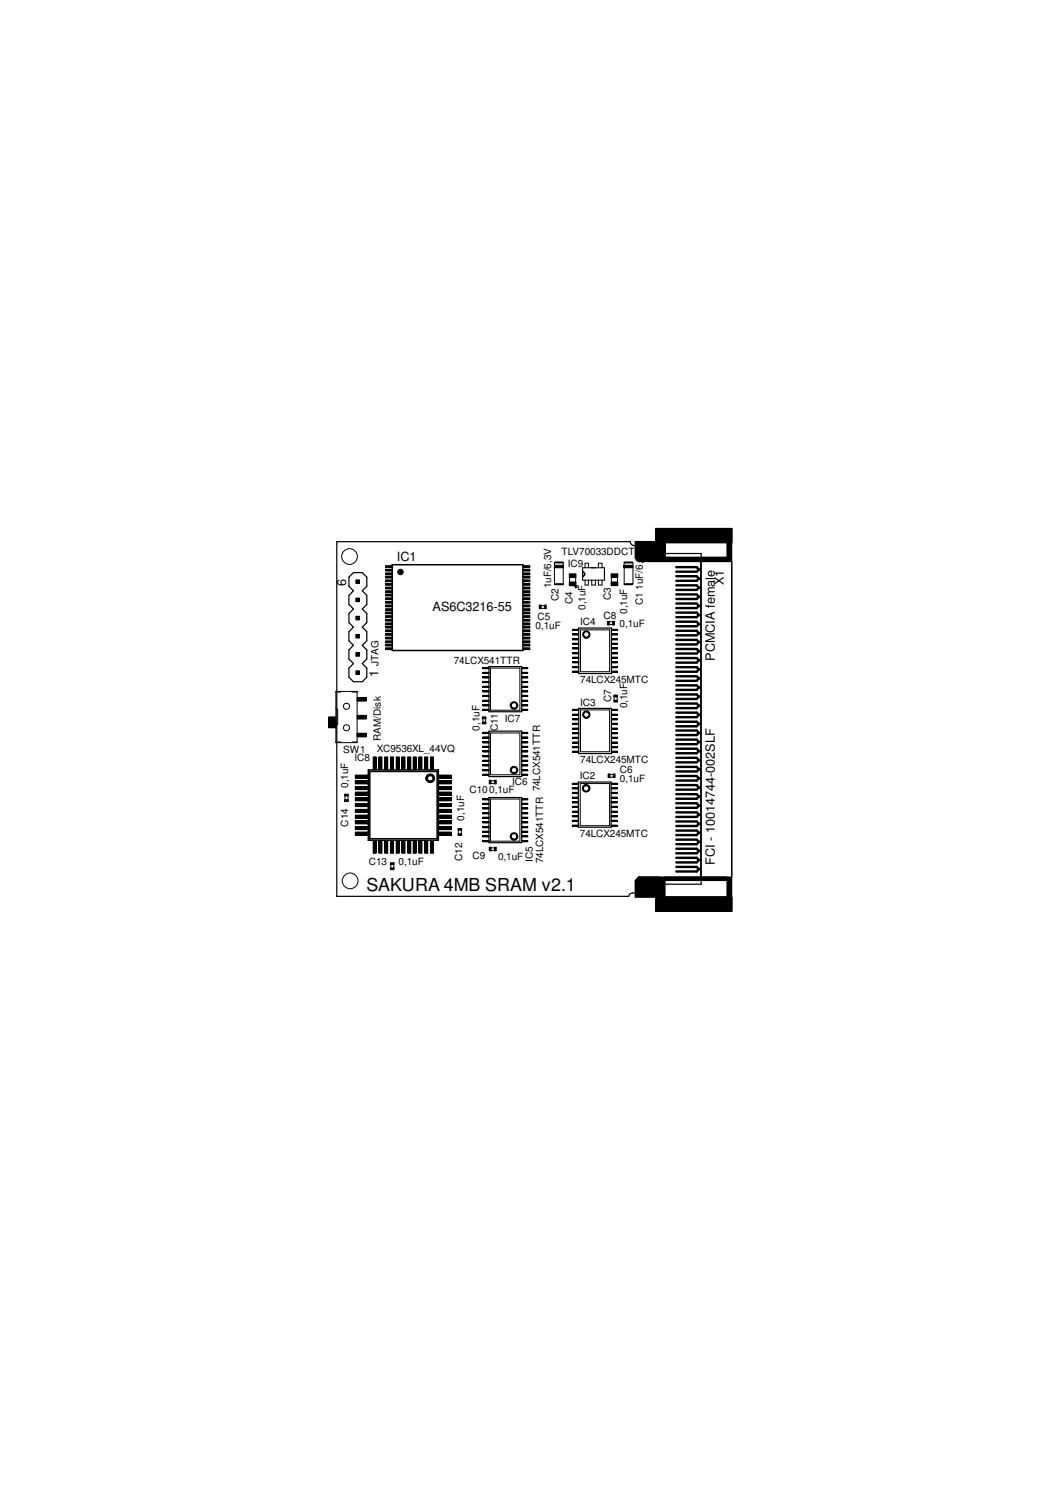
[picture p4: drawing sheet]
<svg xmlns="http://www.w3.org/2000/svg" width="148mm" height="210mm" viewBox="0 0 148 210" stroke-linecap="round" stroke-linejoin="round" font-family="sans-serif">
<path d="M47 75.6h41l.1 .3 .2 .3h.3h3.3a1.04 1.04 0 0 0 1 1.1h5v46.2h-4.9a1.09 1.09 0 0 0-1.1 1.2h-3.6a.51 .51 0 0 0-.5 .5h-40.8zM49.4 80h1.2l.6 .6v1.3l-.6 .6 .6 .6v1.3l-.6 .6 .6 .7v1.3l-.6 .6 .6 .6v1.3l-.6 .6 .6 .7v1.2l-.6 .7 .6 .6v1.3l-.6 .6h-1.2l-.7-.6v-1.3l.7-.6-.7-.7v-1.2l.7-.7-.7-.6v-1.3l.7-.6-.7-.6v-1.3l.7-.7-.7-.6v-1.3l.7-.6-.7-.6v-1.3zM81.4 79.9l.3 .2-.2 .3-.1 .1M81.4 79.7v1M82.5 79.3h.7M84.4 79.7v1M68.3 93.1h4.6v6.3h-4.6zM80.8 87.7h4.6v6.4h-4.6zM80.8 98.9h4.6v6.3h-4.6zM68.3 102.1h4.6v6.4h-4.6zM68.3 111.4h4.6v6.3h-4.6zM80.8 109.2h4.5v6.3h-4.5z" fill="none" stroke="#000" stroke-width=".17"/>
<g fill="none" stroke="#000" stroke-width=".14">
<path d="M53.8 79h.9v.2h-.9zM53.8 79.5h.9v.3h-.9zM73.2 79.5h.8v.3h-.8zM73.2 79h.8v.2h-.8zM77.4 79h1.3v.3h-1.3zM77.4 78.6h1.3v2.9h-1.3zM77.5 78.5h1.2v.1h-1.2zM81.4 79.9l.3 .2-.2 .3-.1 .1M81.4 79.3h3v1.7h-3zM81.7 79.3v-.6h.5v.6M83.6 79.3v-.6h.5v.6M87.1 79h1.3v.3h-1.3z"/>
<path d="M87.2 78.5h1.1v.1h-1.1zM87.2 78.6h1.2v2.9h-1.2zM88.9 75.8h3v2h-3zM89.1 78h-.2h.2M89.1 77.8h2.8v.5h-2.8zM89.4 77.3h-.3v.8M91.6 73.8h10.6v2h-10.6zM91.6 75.7h1.3v2.6h-1.3zM91.6 76v-.2h-2.7v2.1h.2M91.9 78.3h1M92.8 77.8h8.7v.5h-8.7zM101.5 75.8h.6v2.5h-.6z"/>
<path d="M46.9 96.6h3v7.1h-3zM46.9 96.6h.7M46.9 98.9l.3 .2v2l-.3 .3M49.1 96.6h.8M49.7 91.1h.5v.6h-.5zM49.7 93.7h.5v.5h-.5zM49.7 88.6h.5v.5h-.5zM49.7 83.5h.5v.5h-.5zM49.7 86.1h.5v.5h-.5zM49.7 81h.5v.5h-.5zM49.9 99.9h1.2v.5h-1.2zM49.9 97.4h1.2v.5h-1.2z"/>
<path d="M53.8 80h.9v.3h-.9zM53.8 80.5h.9v.2h-.9zM53.8 81h.9v.2h-.9zM53.8 81.5h.9v.2h-.9zM53.8 82h.9v.3h-.9zM53.8 82.5h.9v.3h-.9zM53.8 83h.9v.2h-.9zM53.8 83.5h.9v.2h-.9zM53.8 84h.9v.2h-.9zM53.8 84.5h.9v.3h-.9zM53.8 85h.9v.3h-.9zM53.8 85.5h.9v.2h-.9z"/>
<path d="M53.8 86h.9v.2h-.9zM53.8 86.5h.9v.2h-.9zM53.8 87h.9v.2h-.9zM53.8 87.5h.9v.2h-.9zM53.8 88h.9v.2h-.9zM53.8 88.5h.9v.2h-.9zM53.8 89h.9v.2h-.9zM53.8 89.5h.9v.2h-.9zM53.8 90h.9v.2h-.9zM53.8 90.5h.9v.2h-.9zM67.4 93.2h.9v.2h-.9zM67.4 93.9h.9v.2h-.9z"/>
<path d="M67.4 94.5h.9v.2h-.9zM67.4 95.2h.9v.1h-.9zM67.4 95.8h.9v.2h-.9zM67.4 96.5h.9v.1h-.9zM67.4 97.1h.9v.2h-.9zM67.4 97.8h.9v.2h-.9zM67.4 98.4h.9v.2h-.9zM67.4 99.1h.9v.1h-.9zM68.5 93.3h4.1v5.9h-4.1zM71.2 84.6h.1M71.3 98.2a.55 .55 0 0 1 .7-.1 .55 .55 0 0 1 .3 .6l-.2 .2-.3 .2-.3-.1-.2-.2-.1-.3h.2a.39 .39 0 0 1 .2-.3 .39 .39 0 0 1 .5 0 .41 .41 0 0 1-.3 .7l-.3-.2-.1-.2h-.2zM72.9 99.1h.8v.1h-.8z"/>
<path d="M72.9 98.4h.8v.2h-.8zM72.9 97.8h.8v.2h-.8zM72.9 97.1h.8v.2h-.8zM72.9 96.5h.8v.1h-.8zM72.9 95.8h.8v.2h-.8zM72.9 95.2h.8v.1h-.8zM72.9 94.5h.8v.2h-.8zM72.9 93.9h.8v.2h-.8zM72.9 93.2h.8v.2h-.8zM73.2 90.5h.8v.2h-.8zM73.2 90h.8v.2h-.8zM73.2 89.5h.8v.2h-.8z"/>
<path d="M73.2 89h.8v.2h-.8zM73.2 88.5h.8v.2h-.8zM73.2 88h.8v.2h-.8zM73.2 87.5h.8v.2h-.8zM73.2 87h.8v.2h-.8zM73.2 86.5h.8v.2h-.8zM73.2 86h.8v.2h-.8zM73.2 85.5h.8v.2h-.8zM73.2 85h.8v.3h-.8zM73.2 84.5h.8v.3h-.8zM73.2 84h.8v.2h-.8zM73.2 83.5h.8v.2h-.8z"/>
<path d="M73.2 83h.8v.2h-.8zM73.2 82.5h.8v.3h-.8zM73.2 82h.8v.3h-.8zM73.2 81.5h.8v.2h-.8zM73.2 81h.8v.2h-.8zM73.2 80.5h.8v.2h-.8zM73.2 80h.8v.3h-.8zM75.3 84.5h.3v.5h-.3zM75.4 84.6h.8M75.4 85h.8M76 84.5h.3v.5h-.3zM77.5 81.6h1.2v.1h-1.2z"/>
<path d="M79.5 80.1h.9v.5h-.9zM79.5 81.3h.9v.5h-.9zM79.5 80.6v.7M80 99.1h.8v.1h-.8zM80 99.7h.8v.2h-.8zM80 87.9h.8v.2h-.8zM80 88.5h.8v.2h-.8zM80 89.2h.8v.2h-.8zM80 89.8h.8v.2h-.8zM80 90.5h.8v.1h-.8zM80 91.1h.8v.2h-.8zM80 91.8h.8v.1h-.8z"/>
<path d="M80 92.4h.8v.2h-.8zM80 93.1h.8v.2h-.8zM80 93.7h.8v.2h-.8zM80.4 80.6v.7M81.1 88h4v5.8h-4zM81.1 99.1h4v5.9h-4zM81.4 99.5l.3-.2a.53 .53 0 0 1 .7 .5 .53 .53 0 0 1-.7 .5l-.3-.5h.1l.2-.4a.42 .42 0 0 1 .6 .5l-.2 .2-.4 .1-.2-.4h-.1zM81.4 88.3a.53 .53 0 0 1 .8-.1 .53 .53 0 0 1 .1 .7 .53 .53 0 0 1-.6 .2l-.3-.2v-.3h.1l.2-.3 .2-.1 .2 .1 .2 .2-.2 .4h-.4l-.2-.3h-.1zM81.7 81v.7h.5v-.7M82.6 81v.7h.5v-.7M83.6 81v.7h.5v-.7M84.8 86.8h.3v.5h-.3z"/>
<path d="M84.9 87.2h.8M84.9 86.8h.8M85.3 80.1h1v.5h-1zM85.3 81.3h1v.5h-1zM85.4 99.7h.8v.2h-.8zM85.4 99.1h.8v.1h-.8zM85.4 93.7h.8v.2h-.8zM85.4 93.1h.8v.2h-.8zM85.4 92.4h.8v.2h-.8zM85.4 91.8h.8v.1h-.8zM85.4 91.1h.8v.2h-.8zM85.4 90.5h.8v.1h-.8z"/>
<path d="M85.4 89.8h.8v.2h-.8zM85.4 89.2h.8v.2h-.8zM85.4 88.5h.8v.2h-.8zM85.4 87.9h.8v.2h-.8zM85.4 80.6v.7M85.6 86.8h.2v.5h-.2zM85.7 97.8h.5v.2h-.5zM85.7 97.1h.5v.2h-.5zM85.8 97.1v.9M86.2 97.1v.9M86.2 80.6v.7M87.2 81.6h1.1v.1h-1.1z"/>
<path d="M45.9 100.1h1v1.5h-1zM46.9 103.6h.7M48.1 110.9h.5v.3h-.5zM48.1 111.7h.5v.2h-.5zM48.2 111v.8M48.6 111v.8M49.1 103.6h.8M49.6 108.2h1.8v.5h-1.8zM49.6 109.1h1.8v.4h-1.8zM49.6 109.9h1.8v.4h-1.8zM49.6 110.6h1.8v.4h-1.8zM49.6 111.4h1.8v.4h-1.8z"/>
<path d="M49.6 112.2h1.8v.4h-1.8zM49.6 113h1.8v.5h-1.8zM49.6 113.8h1.8v.5h-1.8zM49.6 114.6h1.8v.5h-1.8zM49.6 115.4h1.8v.5h-1.8zM49.6 116.2h1.8v.4h-1.8zM49.9 102.4h1.2v.5h-1.2zM52.1 105.7h.4v1.8h-.4zM52.1 117.4h.4v1.8h-.4zM52.9 105.7h.4v1.8h-.4zM52.9 117.4h.4v1.8h-.4zM53.7 105.7h.4v1.8h-.4z"/>
<path d="M53.7 117.4h.4v1.8h-.4zM54.5 105.7h.4v1.8h-.4zM54.5 117.4h.4v1.8h-.4zM55.3 105.7h.5v1.8h-.5zM55.3 117.4h.5v1.8h-.5zM56.1 105.7h.5v1.8h-.5zM56.1 117.4h.5v1.8h-.5zM56.9 105.7h.5v1.8h-.5zM56.9 117.4h.5v1.8h-.5zM57.7 105.7h.4v1.8h-.4zM57.7 117.4h.4v1.8h-.4zM58.5 105.7h.4v1.8h-.4z"/>
<path d="M58.5 117.4h.4v1.8h-.4zM59.3 105.7h.4v1.8h-.4zM59.3 117.4h.4v1.8h-.4zM59.5 108.4a.64 .64 0 0 1 1.1-.1 .64 .64 0 0 1-.3 1 .64 .64 0 0 1-.9-.6h.3a.39 .39 0 0 1 .3-.4 .39 .39 0 0 1 .4 .2v.4a.4 .4 0 0 1-.4 .1 .4 .4 0 0 1-.3-.3h-.3zM60.1 105.7h.4v1.8h-.4zM60.1 117.4h.4v1.8h-.4zM61.3 116.2h1.7v.4h-1.7zM61.3 115.4h1.7v.5h-1.7zM61.3 114.6h1.7v.5h-1.7zM61.3 113.8h1.7v.5h-1.7zM61.3 113h1.7v.5h-1.7zM61.3 112.2h1.7v.4h-1.7z"/>
<path d="M61.3 111.4h1.7v.4h-1.7zM61.3 110.6h1.7v.4h-1.7zM61.3 109.9h1.7v.4h-1.7zM61.3 109.1h1.7v.4h-1.7zM61.3 108.2h1.7v.5h-1.7zM64 115.7h.5v.3h-.5zM64 116.4h.5v.3h-.5zM64 115.8v.8M64.4 115.8v.8M67.4 100.1h.5v.3h-.5zM67.4 100.8h.5v.3h-.5zM67.4 111.5h.9v.2h-.9z"/>
<path d="M67.4 112.2h.9v.2h-.9zM67.4 112.8h.9v.2h-.9zM67.4 113.5h.9v.2h-.9zM67.4 114.1h.9v.2h-.9zM67.4 114.8h.9v.1h-.9zM67.4 115.4h.9v.2h-.9zM67.4 116.1h.9v.1h-.9zM67.4 116.7h.9v.2h-.9zM67.4 117.4h.9v.2h-.9zM67.4 102.3h.9v.1h-.9zM67.4 102.9h.9v.2h-.9zM67.4 103.6h.9v.2h-.9z"/>
<path d="M67.4 104.2h.9v.2h-.9zM67.4 104.9h.9v.1h-.9zM67.4 105.5h.9v.2h-.9zM67.4 106.2h.9v.1h-.9zM67.4 106.8h.9v.2h-.9zM67.4 107.5h.9v.2h-.9zM67.4 108.1h.9v.2h-.9zM67.4 100.2v.8M67.8 100.2v.8M68.3 109h.3v.5h-.3zM68.3 118.3h.3v.5h-.3zM68.4 109.4h.9"/>
<path d="M68.4 109.1h.9M68.4 118.4h.9M68.4 118.8h.9M68.5 102.4h4.1v5.8h-4.1zM68.5 111.6h4.1v5.9h-4.1zM69 109h.3v.5h-.3zM69 118.3h.3v.5h-.3zM71.3 116.5a.55 .55 0 0 1 .7-.2 .55 .55 0 0 1 .3 .7l-.2 .2-.3 .1h-.3l-.2-.2-.1-.3h.2a.39 .39 0 0 1 .2-.3 .39 .39 0 0 1 .5 0 .41 .41 0 0 1-.3 .7l-.3-.2-.1-.2h-.2zM71.3 107.3l.2-.2a.55 .55 0 0 1 .6 0 .55 .55 0 0 1 .2 .6l-.2 .2-.3 .2-.3-.1-.2-.2-.1-.2h.2l.2-.4h.2a.38 .38 0 0 1 .3 .6l-.5 .1-.2-.3h-.2zM72.9 117.4h.8v.2h-.8zM72.9 116.7h.8v.2h-.8zM72.9 116.1h.8v.1h-.8z"/>
<path d="M72.9 115.4h.8v.2h-.8zM72.9 114.8h.8v.1h-.8zM72.9 114.1h.8v.2h-.8zM72.9 113.5h.8v.2h-.8zM72.9 112.8h.8v.2h-.8zM72.9 112.2h.8v.2h-.8zM72.9 111.5h.8v.2h-.8zM72.9 108.1h.8v.2h-.8zM72.9 107.5h.8v.2h-.8zM72.9 106.8h.8v.2h-.8zM72.9 106.2h.8v.1h-.8zM72.9 105.5h.8v.2h-.8z"/>
<path d="M72.9 104.9h.8v.1h-.8zM72.9 104.2h.8v.2h-.8zM72.9 103.6h.8v.2h-.8zM72.9 102.9h.8v.2h-.8zM72.9 102.3h.8v.1h-.8zM79.9 109.4h.9v.2h-.9zM79.9 110h.9v.2h-.9zM79.9 110.7h.9v.1h-.9zM79.9 111.3h.9v.2h-.9zM79.9 112h.9v.1h-.9zM79.9 112.6h.9v.2h-.9zM79.9 113.3h.9v.2h-.9z"/>
<path d="M79.9 113.9h.9v.2h-.9zM79.9 114.6h.9v.1h-.9zM79.9 115.2h.9v.2h-.9zM80 100.4h.8v.1h-.8zM80 101h.8v.2h-.8zM80 101.7h.8v.2h-.8zM80 102.3h.8v.2h-.8zM80 103h.8v.1h-.8zM80 103.6h.8v.2h-.8zM80 104.3h.8v.1h-.8zM80 104.9h.8v.2h-.8zM81 109.4h4.1v5.9h-4.1z"/>
<path d="M81.4 109.8l.2-.2a.55 .55 0 0 1 .6 .1 .55 .55 0 0 1 .2 .5 .56 .56 0 0 1-1 .2l-.1-.3h.1a.4 .4 0 0 1 .4-.4 .4 .4 0 0 1 .4 .3l-.1 .4a.41 .41 0 0 1-.7-.3h-.1zM84.9 108.1h.3v.5h-.3zM85 108.5h.8M85 108.2h.8M85.3 115.2h.9v.2h-.9zM85.3 114.6h.9v.1h-.9zM85.3 113.9h.9v.2h-.9zM85.3 113.3h.9v.2h-.9zM85.3 112.6h.9v.2h-.9zM85.3 112h.9v.1h-.9zM85.3 111.3h.9v.2h-.9zM85.3 110.7h.9v.1h-.9z"/>
<path d="M85.3 110h.9v.2h-.9zM85.3 109.4h.9v.2h-.9zM85.4 104.9h.8v.2h-.8zM85.4 104.3h.8v.1h-.8zM85.4 103.6h.8v.2h-.8zM85.4 103h.8v.1h-.8zM85.4 102.3h.8v.2h-.8zM85.4 101.7h.8v.2h-.8zM85.4 101h.8v.2h-.8zM85.4 100.4h.8v.1h-.8zM85.6 108.1h.3v.5h-.3zM54.5 120.5h.5v.2h-.5z"/>
<path d="M54.5 121.2h.5v.3h-.5zM54.6 120.5v.9M55 120.5v.9M88.8 123h3.1v2.3h-3.1zM89 122.9l.2-.1h-.3v.2h.7M89.1 122.5h3.1v.5h-3.1zM91.3 122.6h1.6v2.6h-1.6zM91.6 125.3h10.6v2h-10.6zM91.9 122.6h1M92.8 122.5h8.7v.5h-8.7zM101.5 122.6h.6v2.9h-.6z"/>
<circle cx="48.8" cy="77.7" r="1.1"/>
<circle cx="55.9" cy="79.9" r=".38"/>
<circle cx="48.4" cy="98.6" r=".43"/>
<circle cx="48.4" cy="101.6" r=".43"/>
<circle cx="48.9" cy="123" r="1.1"/>
</g>
<g fill="#000">
<path d="M53.8 79h.9v.2h-.9z" fill-rule="evenodd"/>
<path d="M53.8 79.5h.9v.3h-.9z" fill-rule="evenodd"/>
<path d="M73.2 79.5h.8v.3h-.8z" fill-rule="evenodd"/>
<path d="M73.2 79h.8v.2h-.8z" fill-rule="evenodd"/>
<path d="M77.4 79h1.3v.3h-1.3z" fill-rule="evenodd"/>
<path d="M77.5 78.5h1.2v.1h-1.2z" fill-rule="evenodd"/>
<path d="M87.1 79h1.3v.3h-1.3z" fill-rule="evenodd"/>
<path d="M87.2 78.5h1.1v.1h-1.1z" fill-rule="evenodd"/>
<path d="M88.9 75.8h3v2h-3z" fill-rule="evenodd"/>
<path d="M89.1 77.8h2.8v.5h-2.8z" fill-rule="evenodd"/>
<path d="M91.6 73.8h10.6v2h-10.6z" fill-rule="evenodd"/>
<path d="M91.6 75.7h1.3v2.6h-1.3z" fill-rule="evenodd"/>
<path d="M92.8 77.8h8.7v.5h-8.7z" fill-rule="evenodd"/>
<path d="M101.5 75.8h.6v2.5h-.6z" fill-rule="evenodd"/>
<path d="M49.7 91.1h.5v.6h-.5z" fill-rule="evenodd"/>
<path d="M49.7 93.7h.5v.5h-.5z" fill-rule="evenodd"/>
<path d="M49.7 88.6h.5v.5h-.5z" fill-rule="evenodd"/>
<path d="M49.7 83.5h.5v.5h-.5z" fill-rule="evenodd"/>
<path d="M49.7 86.1h.5v.5h-.5z" fill-rule="evenodd"/>
<path d="M49.7 81h.5v.5h-.5z" fill-rule="evenodd"/>
<path d="M49.9 97.4h1.2v.5h-1.2z" fill-rule="evenodd"/>
<path d="M53.8 80h.9v.3h-.9z" fill-rule="evenodd"/>
<path d="M53.8 80.5h.9v.2h-.9z" fill-rule="evenodd"/>
<path d="M53.8 81h.9v.2h-.9z" fill-rule="evenodd"/>
<path d="M53.8 81.5h.9v.2h-.9z" fill-rule="evenodd"/>
<path d="M53.8 82h.9v.3h-.9z" fill-rule="evenodd"/>
<path d="M53.8 82.5h.9v.3h-.9z" fill-rule="evenodd"/>
<path d="M53.8 83h.9v.2h-.9z" fill-rule="evenodd"/>
<path d="M53.8 83.5h.9v.2h-.9z" fill-rule="evenodd"/>
<path d="M53.8 84h.9v.2h-.9z" fill-rule="evenodd"/>
<path d="M53.8 84.5h.9v.3h-.9z" fill-rule="evenodd"/>
<path d="M53.8 85h.9v.3h-.9z" fill-rule="evenodd"/>
<path d="M53.8 85.5h.9v.2h-.9z" fill-rule="evenodd"/>
<path d="M53.8 86h.9v.2h-.9z" fill-rule="evenodd"/>
<path d="M53.8 86.5h.9v.2h-.9z" fill-rule="evenodd"/>
<path d="M53.8 87h.9v.2h-.9z" fill-rule="evenodd"/>
<path d="M53.8 87.5h.9v.2h-.9z" fill-rule="evenodd"/>
<path d="M53.8 88h.9v.2h-.9z" fill-rule="evenodd"/>
<path d="M53.8 88.5h.9v.2h-.9z" fill-rule="evenodd"/>
<path d="M53.8 89h.9v.2h-.9z" fill-rule="evenodd"/>
<path d="M53.8 89.5h.9v.2h-.9z" fill-rule="evenodd"/>
<path d="M53.8 90h.9v.2h-.9z" fill-rule="evenodd"/>
<path d="M53.8 90.5h.9v.2h-.9z" fill-rule="evenodd"/>
<path d="M67.4 93.2h.9v.2h-.9z" fill-rule="evenodd"/>
<path d="M67.4 93.9h.9v.2h-.9z" fill-rule="evenodd"/>
<path d="M67.4 94.5h.9v.2h-.9z" fill-rule="evenodd"/>
<path d="M67.4 95.2h.9v.1h-.9z" fill-rule="evenodd"/>
<path d="M67.4 95.8h.9v.2h-.9z" fill-rule="evenodd"/>
<path d="M67.4 96.5h.9v.1h-.9z" fill-rule="evenodd"/>
<path d="M67.4 97.1h.9v.2h-.9z" fill-rule="evenodd"/>
<path d="M67.4 97.8h.9v.2h-.9z" fill-rule="evenodd"/>
<path d="M67.4 98.4h.9v.2h-.9z" fill-rule="evenodd"/>
<path d="M67.4 99.1h.9v.1h-.9z" fill-rule="evenodd"/>
<path d="M71.3 98.2a.55 .55 0 0 1 .7-.1 .55 .55 0 0 1 .3 .6l-.2 .2-.3 .2-.3-.1-.2-.2-.1-.3h.2a.39 .39 0 0 1 .2-.3 .39 .39 0 0 1 .5 0 .41 .41 0 0 1-.3 .7l-.3-.2-.1-.2h-.2z" fill-rule="evenodd"/>
<path d="M72.9 99.1h.8v.1h-.8z" fill-rule="evenodd"/>
<path d="M72.9 98.4h.8v.2h-.8z" fill-rule="evenodd"/>
<path d="M72.9 97.8h.8v.2h-.8z" fill-rule="evenodd"/>
<path d="M72.9 97.1h.8v.2h-.8z" fill-rule="evenodd"/>
<path d="M72.9 96.5h.8v.1h-.8z" fill-rule="evenodd"/>
<path d="M72.9 95.8h.8v.2h-.8z" fill-rule="evenodd"/>
<path d="M72.9 95.2h.8v.1h-.8z" fill-rule="evenodd"/>
<path d="M72.9 94.5h.8v.2h-.8z" fill-rule="evenodd"/>
<path d="M72.9 93.9h.8v.2h-.8z" fill-rule="evenodd"/>
<path d="M72.9 93.2h.8v.2h-.8z" fill-rule="evenodd"/>
<path d="M73.2 90.5h.8v.2h-.8z" fill-rule="evenodd"/>
<path d="M73.2 90h.8v.2h-.8z" fill-rule="evenodd"/>
<path d="M73.2 89.5h.8v.2h-.8z" fill-rule="evenodd"/>
<path d="M73.2 89h.8v.2h-.8z" fill-rule="evenodd"/>
<path d="M73.2 88.5h.8v.2h-.8z" fill-rule="evenodd"/>
<path d="M73.2 88h.8v.2h-.8z" fill-rule="evenodd"/>
<path d="M73.2 87.5h.8v.2h-.8z" fill-rule="evenodd"/>
<path d="M73.2 87h.8v.2h-.8z" fill-rule="evenodd"/>
<path d="M73.2 86.5h.8v.2h-.8z" fill-rule="evenodd"/>
<path d="M73.2 86h.8v.2h-.8z" fill-rule="evenodd"/>
<path d="M73.2 85.5h.8v.2h-.8z" fill-rule="evenodd"/>
<path d="M73.2 85h.8v.3h-.8z" fill-rule="evenodd"/>
<path d="M73.2 84.5h.8v.3h-.8z" fill-rule="evenodd"/>
<path d="M73.2 84h.8v.2h-.8z" fill-rule="evenodd"/>
<path d="M73.2 83.5h.8v.2h-.8z" fill-rule="evenodd"/>
<path d="M73.2 83h.8v.2h-.8z" fill-rule="evenodd"/>
<path d="M73.2 82.5h.8v.3h-.8z" fill-rule="evenodd"/>
<path d="M73.2 82h.8v.3h-.8z" fill-rule="evenodd"/>
<path d="M73.2 81.5h.8v.2h-.8z" fill-rule="evenodd"/>
<path d="M73.2 81h.8v.2h-.8z" fill-rule="evenodd"/>
<path d="M73.2 80.5h.8v.2h-.8z" fill-rule="evenodd"/>
<path d="M73.2 80h.8v.3h-.8z" fill-rule="evenodd"/>
<path d="M75.3 84.5h.3v.5h-.3z" fill-rule="evenodd"/>
<path d="M76 84.5h.3v.5h-.3z" fill-rule="evenodd"/>
<path d="M77.5 81.6h1.2v.1h-1.2z" fill-rule="evenodd"/>
<path d="M79.5 80.1h.9v.5h-.9z" fill-rule="evenodd"/>
<path d="M79.5 81.3h.9v.5h-.9z" fill-rule="evenodd"/>
<path d="M80 99.1h.8v.1h-.8z" fill-rule="evenodd"/>
<path d="M80 99.7h.8v.2h-.8z" fill-rule="evenodd"/>
<path d="M80 87.9h.8v.2h-.8z" fill-rule="evenodd"/>
<path d="M80 88.5h.8v.2h-.8z" fill-rule="evenodd"/>
<path d="M80 89.2h.8v.2h-.8z" fill-rule="evenodd"/>
<path d="M80 89.8h.8v.2h-.8z" fill-rule="evenodd"/>
<path d="M80 90.5h.8v.1h-.8z" fill-rule="evenodd"/>
<path d="M80 91.1h.8v.2h-.8z" fill-rule="evenodd"/>
<path d="M80 91.8h.8v.1h-.8z" fill-rule="evenodd"/>
<path d="M80 92.4h.8v.2h-.8z" fill-rule="evenodd"/>
<path d="M80 93.1h.8v.2h-.8z" fill-rule="evenodd"/>
<path d="M80 93.7h.8v.2h-.8z" fill-rule="evenodd"/>
<path d="M81.4 99.5l.3-.2a.53 .53 0 0 1 .7 .5 .53 .53 0 0 1-.7 .5l-.3-.5h.1l.2-.4a.42 .42 0 0 1 .6 .5l-.2 .2-.4 .1-.2-.4h-.1z" fill-rule="evenodd"/>
<path d="M81.4 88.3a.53 .53 0 0 1 .8-.1 .53 .53 0 0 1 .1 .7 .53 .53 0 0 1-.6 .2l-.3-.2v-.3h.1l.2-.3 .2-.1 .2 .1 .2 .2-.2 .4h-.4l-.2-.3h-.1z" fill-rule="evenodd"/>
<path d="M84.8 86.8h.3v.5h-.3z" fill-rule="evenodd"/>
<path d="M85.3 80.1h1v.5h-1z" fill-rule="evenodd"/>
<path d="M85.3 81.3h1v.5h-1z" fill-rule="evenodd"/>
<path d="M85.4 99.7h.8v.2h-.8z" fill-rule="evenodd"/>
<path d="M85.4 99.1h.8v.1h-.8z" fill-rule="evenodd"/>
<path d="M85.4 93.7h.8v.2h-.8z" fill-rule="evenodd"/>
<path d="M85.4 93.1h.8v.2h-.8z" fill-rule="evenodd"/>
<path d="M85.4 92.4h.8v.2h-.8z" fill-rule="evenodd"/>
<path d="M85.4 91.8h.8v.1h-.8z" fill-rule="evenodd"/>
<path d="M85.4 91.1h.8v.2h-.8z" fill-rule="evenodd"/>
<path d="M85.4 90.5h.8v.1h-.8z" fill-rule="evenodd"/>
<path d="M85.4 89.8h.8v.2h-.8z" fill-rule="evenodd"/>
<path d="M85.4 89.2h.8v.2h-.8z" fill-rule="evenodd"/>
<path d="M85.4 88.5h.8v.2h-.8z" fill-rule="evenodd"/>
<path d="M85.4 87.9h.8v.2h-.8z" fill-rule="evenodd"/>
<path d="M85.6 86.8h.2v.5h-.2z" fill-rule="evenodd"/>
<path d="M85.7 97.8h.5v.2h-.5z" fill-rule="evenodd"/>
<path d="M85.7 97.1h.5v.2h-.5z" fill-rule="evenodd"/>
<path d="M87.2 81.6h1.1v.1h-1.1z" fill-rule="evenodd"/>
<path d="M45.9 100.1h1v1.5h-1z" fill-rule="evenodd"/>
<path d="M48.1 110.9h.5v.3h-.5z" fill-rule="evenodd"/>
<path d="M48.1 111.7h.5v.2h-.5z" fill-rule="evenodd"/>
<path d="M49.6 108.2h1.8v.5h-1.8z" fill-rule="evenodd"/>
<path d="M49.6 109.1h1.8v.4h-1.8z" fill-rule="evenodd"/>
<path d="M49.6 109.9h1.8v.4h-1.8z" fill-rule="evenodd"/>
<path d="M49.6 110.6h1.8v.4h-1.8z" fill-rule="evenodd"/>
<path d="M49.6 111.4h1.8v.4h-1.8z" fill-rule="evenodd"/>
<path d="M49.6 112.2h1.8v.4h-1.8z" fill-rule="evenodd"/>
<path d="M49.6 113h1.8v.5h-1.8z" fill-rule="evenodd"/>
<path d="M49.6 113.8h1.8v.5h-1.8z" fill-rule="evenodd"/>
<path d="M49.6 114.6h1.8v.5h-1.8z" fill-rule="evenodd"/>
<path d="M49.6 115.4h1.8v.5h-1.8z" fill-rule="evenodd"/>
<path d="M49.6 116.2h1.8v.4h-1.8z" fill-rule="evenodd"/>
<path d="M49.9 102.4h1.2v.5h-1.2z" fill-rule="evenodd"/>
<path d="M49.9 99.9h1.2v.5h-1.2z" fill-rule="evenodd"/>
<path d="M52.1 105.7h.4v1.8h-.4z" fill-rule="evenodd"/>
<path d="M52.1 117.4h.4v1.8h-.4z" fill-rule="evenodd"/>
<path d="M52.9 105.7h.4v1.8h-.4z" fill-rule="evenodd"/>
<path d="M52.9 117.4h.4v1.8h-.4z" fill-rule="evenodd"/>
<path d="M53.7 105.7h.4v1.8h-.4z" fill-rule="evenodd"/>
<path d="M53.7 117.4h.4v1.8h-.4z" fill-rule="evenodd"/>
<path d="M54.5 105.7h.4v1.8h-.4z" fill-rule="evenodd"/>
<path d="M54.5 117.4h.4v1.8h-.4z" fill-rule="evenodd"/>
<path d="M55.3 105.7h.5v1.8h-.5z" fill-rule="evenodd"/>
<path d="M55.3 117.4h.5v1.8h-.5z" fill-rule="evenodd"/>
<path d="M56.1 105.7h.5v1.8h-.5z" fill-rule="evenodd"/>
<path d="M56.1 117.4h.5v1.8h-.5z" fill-rule="evenodd"/>
<path d="M56.9 105.7h.5v1.8h-.5z" fill-rule="evenodd"/>
<path d="M56.9 117.4h.5v1.8h-.5z" fill-rule="evenodd"/>
<path d="M57.7 105.7h.4v1.8h-.4z" fill-rule="evenodd"/>
<path d="M57.7 117.4h.4v1.8h-.4z" fill-rule="evenodd"/>
<path d="M58.5 105.7h.4v1.8h-.4z" fill-rule="evenodd"/>
<path d="M58.5 117.4h.4v1.8h-.4z" fill-rule="evenodd"/>
<path d="M59.3 105.7h.4v1.8h-.4z" fill-rule="evenodd"/>
<path d="M59.3 117.4h.4v1.8h-.4z" fill-rule="evenodd"/>
<path d="M59.5 108.4a.64 .64 0 0 1 1.1-.1 .64 .64 0 0 1-.3 1 .64 .64 0 0 1-.9-.6h.3a.39 .39 0 0 1 .3-.4 .39 .39 0 0 1 .4 .2v.4a.4 .4 0 0 1-.4 .1 .4 .4 0 0 1-.3-.3h-.3z" fill-rule="evenodd"/>
<path d="M60.1 105.7h.4v1.8h-.4z" fill-rule="evenodd"/>
<path d="M60.1 117.4h.4v1.8h-.4z" fill-rule="evenodd"/>
<path d="M61.3 116.2h1.7v.4h-1.7z" fill-rule="evenodd"/>
<path d="M61.3 115.4h1.7v.5h-1.7z" fill-rule="evenodd"/>
<path d="M61.3 114.6h1.7v.5h-1.7z" fill-rule="evenodd"/>
<path d="M61.3 113.8h1.7v.5h-1.7z" fill-rule="evenodd"/>
<path d="M61.3 113h1.7v.5h-1.7z" fill-rule="evenodd"/>
<path d="M61.3 112.2h1.7v.4h-1.7z" fill-rule="evenodd"/>
<path d="M61.3 111.4h1.7v.4h-1.7z" fill-rule="evenodd"/>
<path d="M61.3 110.6h1.7v.4h-1.7z" fill-rule="evenodd"/>
<path d="M61.3 109.9h1.7v.4h-1.7z" fill-rule="evenodd"/>
<path d="M61.3 109.1h1.7v.4h-1.7z" fill-rule="evenodd"/>
<path d="M61.3 108.2h1.7v.5h-1.7z" fill-rule="evenodd"/>
<path d="M64 115.7h.5v.3h-.5z" fill-rule="evenodd"/>
<path d="M64 116.4h.5v.3h-.5z" fill-rule="evenodd"/>
<path d="M67.4 100.1h.5v.3h-.5z" fill-rule="evenodd"/>
<path d="M67.4 100.8h.5v.3h-.5z" fill-rule="evenodd"/>
<path d="M67.4 111.5h.9v.2h-.9z" fill-rule="evenodd"/>
<path d="M67.4 112.2h.9v.2h-.9z" fill-rule="evenodd"/>
<path d="M67.4 112.8h.9v.2h-.9z" fill-rule="evenodd"/>
<path d="M67.4 113.5h.9v.2h-.9z" fill-rule="evenodd"/>
<path d="M67.4 114.1h.9v.2h-.9z" fill-rule="evenodd"/>
<path d="M67.4 114.8h.9v.1h-.9z" fill-rule="evenodd"/>
<path d="M67.4 115.4h.9v.2h-.9z" fill-rule="evenodd"/>
<path d="M67.4 116.1h.9v.1h-.9z" fill-rule="evenodd"/>
<path d="M67.4 116.7h.9v.2h-.9z" fill-rule="evenodd"/>
<path d="M67.4 117.4h.9v.2h-.9z" fill-rule="evenodd"/>
<path d="M67.4 102.3h.9v.1h-.9z" fill-rule="evenodd"/>
<path d="M67.4 102.9h.9v.2h-.9z" fill-rule="evenodd"/>
<path d="M67.4 103.6h.9v.2h-.9z" fill-rule="evenodd"/>
<path d="M67.4 104.2h.9v.2h-.9z" fill-rule="evenodd"/>
<path d="M67.4 104.9h.9v.1h-.9z" fill-rule="evenodd"/>
<path d="M67.4 105.5h.9v.2h-.9z" fill-rule="evenodd"/>
<path d="M67.4 106.2h.9v.1h-.9z" fill-rule="evenodd"/>
<path d="M67.4 106.8h.9v.2h-.9z" fill-rule="evenodd"/>
<path d="M67.4 107.5h.9v.2h-.9z" fill-rule="evenodd"/>
<path d="M67.4 108.1h.9v.2h-.9z" fill-rule="evenodd"/>
<path d="M68.3 109h.3v.5h-.3z" fill-rule="evenodd"/>
<path d="M68.3 118.3h.3v.5h-.3z" fill-rule="evenodd"/>
<path d="M69 109h.3v.5h-.3z" fill-rule="evenodd"/>
<path d="M69 118.3h.3v.5h-.3z" fill-rule="evenodd"/>
<path d="M71.3 116.5a.55 .55 0 0 1 .7-.2 .55 .55 0 0 1 .3 .7l-.2 .2-.3 .1h-.3l-.2-.2-.1-.3h.2a.39 .39 0 0 1 .2-.3 .39 .39 0 0 1 .5 0 .41 .41 0 0 1-.3 .7l-.3-.2-.1-.2h-.2z" fill-rule="evenodd"/>
<path d="M71.3 107.3l.2-.2a.55 .55 0 0 1 .6 0 .55 .55 0 0 1 .2 .6l-.2 .2-.3 .2-.3-.1-.2-.2-.1-.2h.2l.2-.4h.2a.38 .38 0 0 1 .3 .6l-.5 .1-.2-.3h-.2z" fill-rule="evenodd"/>
<path d="M72.9 117.4h.8v.2h-.8z" fill-rule="evenodd"/>
<path d="M72.9 116.7h.8v.2h-.8z" fill-rule="evenodd"/>
<path d="M72.9 116.1h.8v.1h-.8z" fill-rule="evenodd"/>
<path d="M72.9 115.4h.8v.2h-.8z" fill-rule="evenodd"/>
<path d="M72.9 114.8h.8v.1h-.8z" fill-rule="evenodd"/>
<path d="M72.9 114.1h.8v.2h-.8z" fill-rule="evenodd"/>
<path d="M72.9 113.5h.8v.2h-.8z" fill-rule="evenodd"/>
<path d="M72.9 112.8h.8v.2h-.8z" fill-rule="evenodd"/>
<path d="M72.9 112.2h.8v.2h-.8z" fill-rule="evenodd"/>
<path d="M72.9 111.5h.8v.2h-.8z" fill-rule="evenodd"/>
<path d="M72.9 108.1h.8v.2h-.8z" fill-rule="evenodd"/>
<path d="M72.9 107.5h.8v.2h-.8z" fill-rule="evenodd"/>
<path d="M72.9 106.8h.8v.2h-.8z" fill-rule="evenodd"/>
<path d="M72.9 106.2h.8v.1h-.8z" fill-rule="evenodd"/>
<path d="M72.9 105.5h.8v.2h-.8z" fill-rule="evenodd"/>
<path d="M72.9 104.9h.8v.1h-.8z" fill-rule="evenodd"/>
<path d="M72.9 104.2h.8v.2h-.8z" fill-rule="evenodd"/>
<path d="M72.9 103.6h.8v.2h-.8z" fill-rule="evenodd"/>
<path d="M72.9 102.9h.8v.2h-.8z" fill-rule="evenodd"/>
<path d="M72.9 102.3h.8v.1h-.8z" fill-rule="evenodd"/>
<path d="M79.9 109.4h.9v.2h-.9z" fill-rule="evenodd"/>
<path d="M79.9 110h.9v.2h-.9z" fill-rule="evenodd"/>
<path d="M79.9 110.7h.9v.1h-.9z" fill-rule="evenodd"/>
<path d="M79.9 111.3h.9v.2h-.9z" fill-rule="evenodd"/>
<path d="M79.9 112h.9v.1h-.9z" fill-rule="evenodd"/>
<path d="M79.9 112.6h.9v.2h-.9z" fill-rule="evenodd"/>
<path d="M79.9 113.3h.9v.2h-.9z" fill-rule="evenodd"/>
<path d="M79.9 113.9h.9v.2h-.9z" fill-rule="evenodd"/>
<path d="M79.9 114.6h.9v.1h-.9z" fill-rule="evenodd"/>
<path d="M79.9 115.2h.9v.2h-.9z" fill-rule="evenodd"/>
<path d="M80 100.4h.8v.1h-.8z" fill-rule="evenodd"/>
<path d="M80 101h.8v.2h-.8z" fill-rule="evenodd"/>
<path d="M80 101.7h.8v.2h-.8z" fill-rule="evenodd"/>
<path d="M80 102.3h.8v.2h-.8z" fill-rule="evenodd"/>
<path d="M80 103h.8v.1h-.8z" fill-rule="evenodd"/>
<path d="M80 103.6h.8v.2h-.8z" fill-rule="evenodd"/>
<path d="M80 104.3h.8v.1h-.8z" fill-rule="evenodd"/>
<path d="M80 104.9h.8v.2h-.8z" fill-rule="evenodd"/>
<path d="M81.4 109.8l.2-.2a.55 .55 0 0 1 .6 .1 .55 .55 0 0 1 .2 .5 .56 .56 0 0 1-1 .2l-.1-.3h.1a.4 .4 0 0 1 .4-.4 .4 .4 0 0 1 .4 .3l-.1 .4a.41 .41 0 0 1-.7-.3h-.1z" fill-rule="evenodd"/>
<path d="M84.9 108.1h.3v.5h-.3z" fill-rule="evenodd"/>
<path d="M85.3 115.2h.9v.2h-.9z" fill-rule="evenodd"/>
<path d="M85.3 114.6h.9v.1h-.9z" fill-rule="evenodd"/>
<path d="M85.3 113.9h.9v.2h-.9z" fill-rule="evenodd"/>
<path d="M85.3 113.3h.9v.2h-.9z" fill-rule="evenodd"/>
<path d="M85.3 112.6h.9v.2h-.9z" fill-rule="evenodd"/>
<path d="M85.3 112h.9v.1h-.9z" fill-rule="evenodd"/>
<path d="M85.3 111.3h.9v.2h-.9z" fill-rule="evenodd"/>
<path d="M85.3 110.7h.9v.1h-.9z" fill-rule="evenodd"/>
<path d="M85.3 110h.9v.2h-.9z" fill-rule="evenodd"/>
<path d="M85.3 109.4h.9v.2h-.9z" fill-rule="evenodd"/>
<path d="M85.4 104.9h.8v.2h-.8z" fill-rule="evenodd"/>
<path d="M85.4 104.3h.8v.1h-.8z" fill-rule="evenodd"/>
<path d="M85.4 103.6h.8v.2h-.8z" fill-rule="evenodd"/>
<path d="M85.4 103h.8v.1h-.8z" fill-rule="evenodd"/>
<path d="M85.4 102.3h.8v.2h-.8z" fill-rule="evenodd"/>
<path d="M85.4 101.7h.8v.2h-.8z" fill-rule="evenodd"/>
<path d="M85.4 101h.8v.2h-.8z" fill-rule="evenodd"/>
<path d="M85.4 100.4h.8v.1h-.8z" fill-rule="evenodd"/>
<path d="M85.6 108.1h.3v.5h-.3z" fill-rule="evenodd"/>
<path d="M54.5 120.5h.5v.2h-.5z" fill-rule="evenodd"/>
<path d="M54.5 121.2h.5v.3h-.5z" fill-rule="evenodd"/>
<path d="M88.8 123h3.1v2.3h-3.1z" fill-rule="evenodd"/>
<path d="M89.1 122.5h3.1v.5h-3.1z" fill-rule="evenodd"/>
<path d="M91.3 122.6h1.6v2.6h-1.6z" fill-rule="evenodd"/>
<path d="M91.6 125.3h10.6v2h-10.6z" fill-rule="evenodd"/>
<path d="M92.8 122.5h8.7v.5h-8.7z" fill-rule="evenodd"/>
<path d="M101.5 122.6h.6v2.9h-.6z" fill-rule="evenodd"/>
<circle cx="55.9" cy="79.9" r=".38"/>
</g>
<path d="M54.8 78.9h18.2v11.9h-18.2zM97.9 78.4v44.1M102.1 75.6h-13.4v2.3l.5 .5M102.2 73.9v4.5h-13M102.2 78.4v44.1M51.4 107.5h9.8v9.8h-9.8zM51.6 107.7h9.4v9.4h-9.4zM89.2 122.5h13v4.7M89.2 122.5l-.5 .5v2.3h13.4" fill="none" stroke="#000" stroke-width=".21"/>
<g fill="none" stroke="#000" stroke-width=".34">
<path d="M94.4 79.2h2.9l.3 .3-.3 .3h-2.9M94.4 80.5h2.9l.3 .3-.3 .3h-2.9M94.4 81.7h2.9l.3 .4-.3 .3h-2.9M94.4 83h2.9l.3 .4-.3 .3h-2.9M94.4 84.3h2.9l.3 .3-.3 .3h-2.9M94.4 85.6h2.9l.3 .3-.3 .3h-2.9M94.4 86.8h2.9l.3 .4-.3 .3h-2.9M94.4 88.1h2.9l.3 .3-.3 .3h-2.9M94.4 89.4h2.9l.3 .3-.3 .3h-2.9M94.4 90.6h2.9l.3 .3-.3 .4h-2.9M94.4 91.9h2.9l.3 .3-.3 .3h-2.9M94.4 93.2h2.9l.3 .3-.3 .3h-2.9"/>
<path d="M94.4 94.4h2.9l.3 .3-.3 .4h-2.9M94.4 95.7h2.9l.3 .3-.3 .4h-2.9M94.4 97h2.9l.3 .3-.3 .3h-2.9M94.4 98.3h2.9l.3 .3-.3 .3h-2.9M94.4 99.5h2.9l.3 .3-.3 .4h-2.9M94.4 100.8h2.9l.3 .3-.3 .3h-2.9M94.4 102h2.9l.3 .4-.3 .3h-2.9M94.4 103.3h2.9l.3 .3-.3 .3h-2.9M94.4 104.6h2.9l.3 .3-.3 .3h-2.9M94.4 105.8h2.9l.3 .4-.3 .3h-2.9M94.4 107.1h2.9l.3 .3-.3 .3h-2.9M94.4 108.4h2.9l.3 .3-.3 .3h-2.9"/>
<path d="M94.4 109.6h2.9l.3 .4-.3 .3h-2.9M94.4 110.9h2.9l.3 .4-.3 .2h-2.9M94.4 112.2h2.9l.3 .3-.3 .3h-2.9M94.4 113.5h2.9l.3 .3-.3 .3h-2.9M94.4 114.7h2.9l.3 .4-.3 .3h-2.9M94.4 116h2.9l.3 .3-.3 .3h-2.9M94.4 117.3h2.9l.3 .3-.3 .3h-2.9M94.4 118.5h2.9l.3 .3-.3 .4h-2.9M94.4 119.8h2.9l.3 .3-.3 .3h-2.9M94.4 121.1h2.9l.3 .3-.3 .3h-2.9"/>
</g>
<text font-size="2.5" x="51.2" y="124.4">SAKURA 4MB SRAM v2.1</text>
<g font-size="1.8">
<text x="48.3" y="81.9" transform="rotate(-90 48.3 81.9)">6</text>
<text x="55.4" y="78.4">IC1</text>
<text x="81.5" y="82.3" transform="rotate(-90 81.5 82.3)">*</text>
<text x="101.1" y="81.7" transform="rotate(-90 101.1 81.7)">X1</text>
<text x="60.4" y="85.3">AS6C3216-55</text>
<text x="52.9" y="94.6" transform="rotate(-90 52.9 94.6)">1</text>
<text x="99.8" y="92.3" transform="rotate(-90 99.8 92.3)">PCMCIA female</text>
<text x="99.8" y="120.8" transform="rotate(-90 99.8 120.8)">FCI - 10014744-002SLF</text>
</g>
<g font-size="1.4">
<text x="78.4" y="77.6">TLV70033DDCT</text>
<text x="77" y="82.2" transform="rotate(-90 77 82.2)">1uF/6,3V</text>
<text x="78" y="83.9" transform="rotate(-90 78 83.9)">C2</text>
<text x="79.3" y="79.1">IC9</text>
<text x="85.3" y="83.8" transform="rotate(-90 85.3 83.8)">C3</text>
<text x="89.8" y="82.3" transform="rotate(-90 89.8 82.3)">1uF/6,3V</text>
<text x="74.8" y="87.9">0,1uF</text>
<text x="75.1" y="86.5">C5</text>
<text x="79.9" y="84.4" transform="rotate(-90 79.9 84.4)">C4</text>
<text x="81" y="87.3">IC4</text>
<text x="81.7" y="85.2" transform="rotate(-90 81.7 85.2)">0,1uF</text>
<text x="84.3" y="86.5">C8</text>
<text x="86.5" y="87.5">0,1uF</text>
<text x="87.6" y="85.7" transform="rotate(-90 87.6 85.7)">0,1uF</text>
<text x="89.8" y="84.5" transform="rotate(-90 89.8 84.5)">C1</text>
<text x="52.9" y="93" transform="rotate(-90 52.9 93)">JTAG</text>
<text x="63.4" y="92.8">74LCX541TTR</text>
<text x="81" y="95.4">74LCX245MTC</text>
<text x="70.5" y="100.8">IC7</text>
<text x="81" y="98.6">IC3</text>
<text x="85.3" y="98" transform="rotate(-90 85.3 98)">C7</text>
<text x="87.6" y="98.9" transform="rotate(-90 87.6 98.9)">0,1uF</text>
<text x="47.9" y="105.1">SW1</text>
<text x="49.5" y="106.2">IC8</text>
<text x="52.6" y="105">XC9536XL_44VQ</text>
<text x="53.2" y="103.5" transform="rotate(-90 53.2 103.5)">RAM/Disk</text>
<text x="67" y="102" transform="rotate(-90 67 102)">0,1uF</text>
<text x="69.5" y="102.1" transform="rotate(-90 69.5 102.1)">C11</text>
<text x="81" y="106.6">74LCX245MTC</text>
<text x="86.6" y="107.9">C6</text>
<text x="48.6" y="110" transform="rotate(-90 48.6 110)">0,1uF</text>
<text x="65.6" y="110.7">C100,1uF</text>
<text x="71.5" y="109.7">IC6</text>
<text x="75.4" y="110.5" transform="rotate(-90 75.4 110.5)">74LCX541TTR</text>
<text x="81" y="108.8">IC2</text>
<text x="86.6" y="109.2">0,1uF</text>
<text x="48.6" y="115.4" transform="rotate(-90 48.6 115.4)">C14</text>
<text x="64.8" y="114.6" transform="rotate(-90 64.8 114.6)">0,1uF</text>
<text x="81" y="116.9">74LCX245MTC</text>
<text x="51.5" y="120.8">C13</text>
<text x="55.7" y="120.7">0,1uF</text>
<text x="64.6" y="120.3" transform="rotate(-90 64.6 120.3)">C12</text>
<text x="66" y="120">C9</text>
<text x="69.6" y="120.1">0,1uF</text>
<text x="74.4" y="120.4" transform="rotate(-90 74.4 120.4)">IC5</text>
<text x="75.9" y="120.6" transform="rotate(-90 75.9 120.6)">74LCX541TTR</text>
</g>
</svg>
